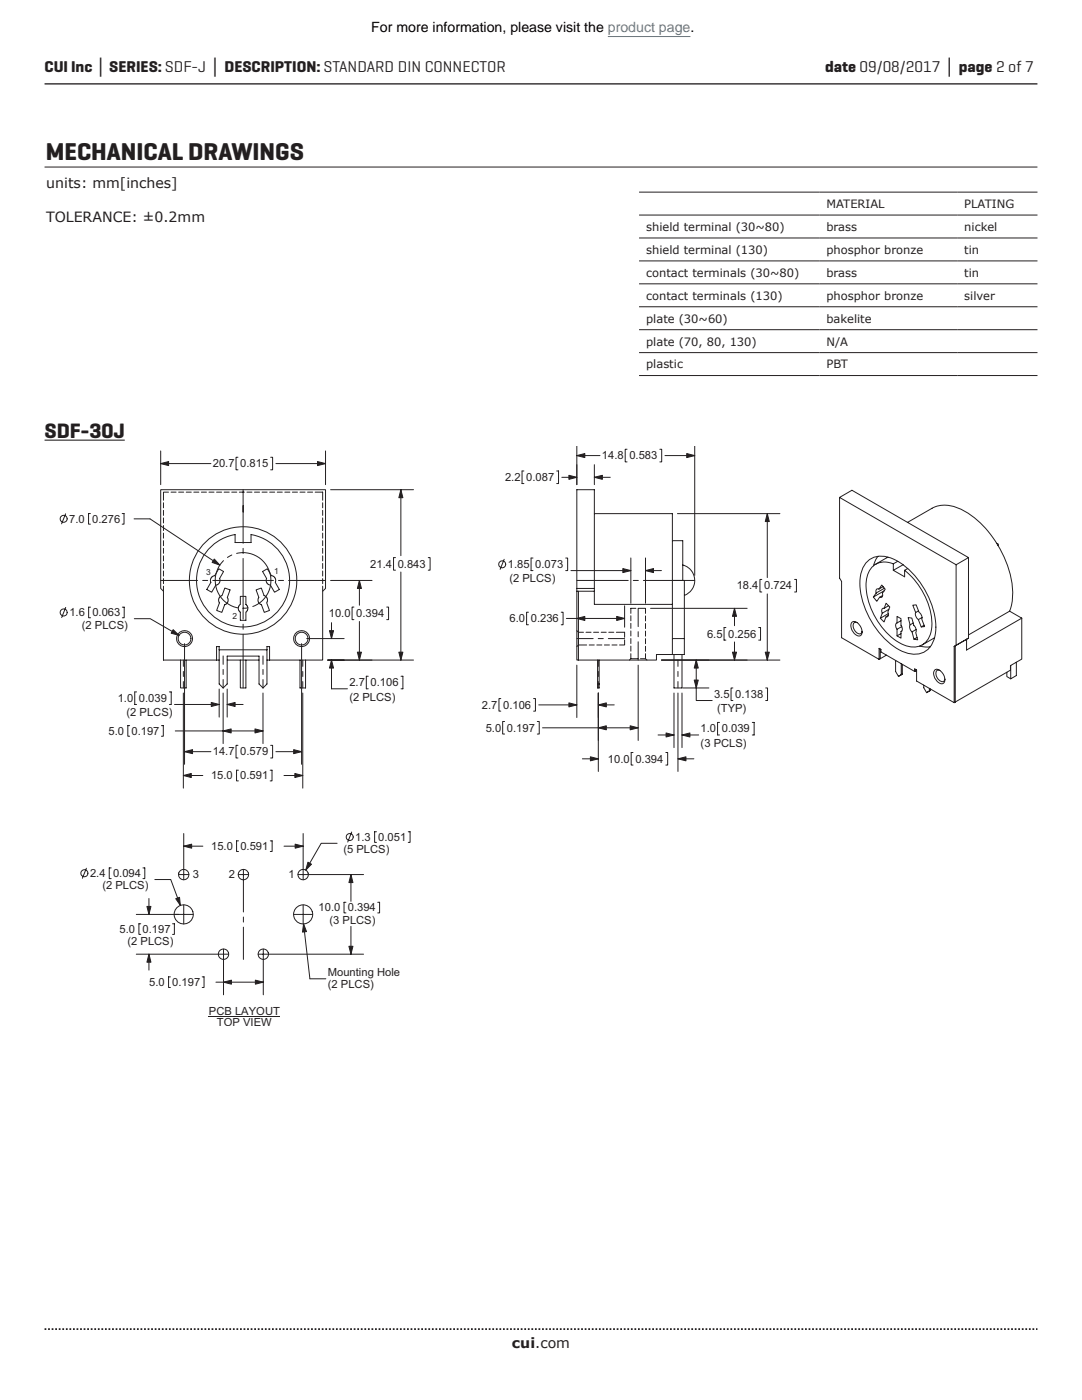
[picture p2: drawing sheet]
<svg xmlns="http://www.w3.org/2000/svg" width="216mm" height="279mm" viewBox="0 0 216 279" stroke-linecap="round" stroke-linejoin="round" font-family="sans-serif">
<path d="M8.9 265.3h198.1" fill="none" stroke="#231f20" stroke-width=".35" stroke-dasharray=".4 .4 .4 .4 .4 .4" stroke-dashoffset=".7" stroke-linecap="butt"/>
<path d="M8.9 16.7h198.1" fill="none" stroke="#231f20" stroke-width=".26"/>
<g fill="none" stroke="#231f20" stroke-width=".2">
<path d="M8.9 33.3h198.1M167.5 99.3v16.1l.4 .6v11.3l7.5 4.3M167.5 99.3l23.3 13.4M167.5 99.3l2.5-1.5 23.3 13.5M43.6 113.5l1 .6-.8 1.3v.9l-.3 .3-.5 .2-.8 1.4-.9-.6 .8-1.4-.1-.5 .1-.4 .3-.3 .4-.1zM44.9 117.4l1 .3-.5 1.5 .1 .9-.3 .4-.4 .2-.5 1.5-1.1-.4 .6-1.5-.2-.4 .1-.5 .2-.3 .4-.2zM48 119h1.1v1.6l.4 .7-.1 .5-.3 .4v1.6h-1.1v-1.6l-.4-.7v-.5l.4-.4zM50.1 106.7a9.3 9.3 0 0 1 6.2 14.2 9.3 9.3 0 0 1-15.5 .1 9.3 9.3 0 0 1 6.1-14.3v1.6h3.2v-1.6M52.4 114.1l1-.6 .8 1.4 .7 .4 .1 .4-.1 .5 .8 1.4-.9 .6-.8-1.4-.5-.2-.2-.3-.2-.3 .1-.5zM115.1 117.4v.6h3.5M115.1 118v13.7h.3M115.1 117.4h3.5"/>
<path d="M115.1 117.4v-19.7h3.5v22.9h15.6M115.4 118v13.7h15.6v-1.1h3.2v-10M118.6 102.5h15.6v18.1M134.2 107.9h2v7.9M134.2 115.8h2M136.2 112.8l1 .4 1 1 .4 1.1v1.2a3.2 3.2 0 0 1-2 2.3M136.2 115.8h.4v11.6M173.3 111.9a5.3 5.3 0 0 1 6.1 .3 16.6 16.6 0 0 1 7.3 13.6 4.5 4.5 0 0 1-4.5 4.8 11.5 11.5 0 0 1-7.7-5.6 13.8 13.8 0 0 1-2.6-10.9l.3-.9zM175 117.6h.4l.5-.8 .7 .8-.5 .8v.2a.45 .45 0 0 1-.1 .5 .45 .45 0 0 1-.5 .1l-.5 .8-.7-.9 .5-.8v-.3zM175.2 111l-.4 .7-.5 1.2M176.1 118.8l-.6 .4M176.2 117.1l-.8 .5"/>
<path d="M176.4 117.9l-2.1 1.2M176.5 117.4l-1.7 .9M177.2 111.2l-2.5 1.4M178.3 112.5a3.6 3.6 0 0 0-5.3 2.8 13.3 13.3 0 0 0 3.9 10.9 8 8 0 0 0 5.9 2.9 3.9 3.9 0 0 0 3.1-4 14.5 14.5 0 0 0-5.4-11.3M178.3 112.5v1.3M178.3 113.8l2.2 1.3v-1.3M179.1 112l-.8 .5M180.2 112.7l-1.9 1.1M181.1 104.2l4.9-2.8a6 6 0 0 1 5.9 .3 20.6 20.6 0 0 1 10.2 16.8 8.8 8.8 0 0 1-.6 3.5l-8.2 4.7M181.1 113.5l-.6 .3M190.8 112.7v16.1M193.3 111.3l-2.5 1.4"/>
<path d="M193.3 111.3v16.1M198.9 108.4l.3 .2v.3M199.2 108.6l-.2 .1M36 131.7v5.6h1.1v-5.6M43.2 131.7v-2.7h.5v7.5l.8 .8 .8-.8v-5.6h6.4v5.6l.8 .8 .8-.8v-7.5h.5v2.7M43.7 131.7h-11.1v-13.7l-.5-.6v-19.7h32.9v19.7l-.6 .6v13.7h-10.6M43.7 129.7h9.6M45.3 131.7h6.4M48 131.7v5.6h1.1v-5.6M52.2 120.7l-.6-.5-.1-.5 .2-.5-.6-1.5 1-.3 .6 1.5 .4 .2 .2 .3 .1 .5-.2 .4 .6 1.5-1.1 .4-.5-1.5M53.3 131.7h.5M59.9 131.7v5.6h1.1v-5.6"/>
<path d="M119.2 131.7v5.6h.4v-5.6M119.2 136.5h.4M134.2 127.4h2.4M134.5 130.6v6.7h1.6v-6.7M136.6 127.4v3.2h-2.4M170 124.2a1.24 1.24 0 0 1 1.7 .8 1.3 1.3 0 0 1-.1 1.9 1.96 1.96 0 0 1-1.6-2.7zM171 124.3l-.2-.1a.74 .74 0 0 0-.6 .5 .74 .74 0 0 0 .1 .7l.3 .5a.72 .72 0 0 0 .7 .6 .72 .72 0 0 0 .7-.5M175.4 131.6v-2.2l.4 .2v.5l6.7 3.9M175.6 129.5v2M175.6 131.5l-.2 .1M176.8 120.4l.7 .7-.3 1v.2a.49 .49 0 0 1 0 .6 .49 .49 0 0 1-.4 .2l-.4 1-.7-.7 .3-1v-.2a.5 .5 0 0 1 .4-.8zM176.9 130.8l-1.3 .7"/>
<path d="M177.2 122.8l-.4 .3M177.3 122.5l-1.6 .9M177.3 120.9l-.9 .5M177.4 121.6l-1.4 .8M178.7 131.8v2.2l.6 1M179 123l.8 .5v1.3a.84 .84 0 0 1 0 1.2v1.4l-.8-.5v-1.3l-.1-.2a.77 .77 0 0 1 .1-1.1zM179.8 123.9l-.8 .4M179.8 126.4l-.8 .5M179.8 132.4v2.3M179.8 134.7l-.5 .3M179.9 126h-.1M179.9 125.1l-.9 .5"/>
<path d="M180.1 132.6v1.9l-.3 .2M180.1 134.5l-.8 .5M181.2 123.3l.8 .1 .3 1.4 .5 .7-.1 .7 .4 1.5-.7-.1-.4-1.5-.5-.7 .1-.7zM182.1 120.8l.7-.1 .6 1.5 .5 .6v.8l.6 1.5h-.7l-.6-1.4-.5-.7v-.8zM182.2 124.3l-.6 .4M182.5 134v-.5l.4 .2v2.2l7.5 4.3M182.8 133.6v.3M182.8 133.9l-.3 .1M182.8 125.6l-.8 .5M182.9 133.8l-.1 .1M183 127.2l-.6 .4M183.3 121.9l-.6 .3"/>
<path d="M183.5 128.9l2.1 .2M184 123.2l-.8 .5M184.3 136.7v.6l.6 .9M184.4 124.8l-.6 .3M185.4 137.4v.5M185.4 137.9l-.5 .3M185.7 137.8l-.8 .4M185.7 137.5v.3M185.7 137.8l-.3 .1M186.5 127.3l-2.5 1.4M186.5 133.8a1.06 1.06 0 0 1 1.5 .4 1.41 1.41 0 0 1 .1 2.3 1.98 1.98 0 0 1-1.6-2.7zM187.5 133.8l-.2-.1a.74 .74 0 0 0-.6 .5 .74 .74 0 0 0 .2 .8l.2 .5a.73 .73 0 0 0 .7 .5 .73 .73 0 0 0 .7-.4v-.1"/>
<path d="M190.4 129v11.2M190.6 128.9v11.2M190.8 128.8l-.4 .2M192.9 127.6l-2.5 1.4M193.3 127.4l-2.5 1.4M193.3 127.4l-.4 .2M200.9 134.2v.8l.8 .5M201.5 122l2.4 1.4M202.8 132.2v2.6l-1.1 .7v-2.7M203.9 123.4v8.1l-2.3 1.3v.9l-11 6.4M203.9 123.4l-11 6.3v-2.1M190.6 140.1l-.2 .1"/>
<path d="M17.2 173.3l-.8 2M22.2 173.2h-.4v2.1h.4M28.5 173.2h.4v2.1h-.4M29.7 179.3v3.2M30.9 175.5h3.2l1.9 5.2M36.7 166.3v7.2M36.7 168.9h3.8M47.6 167.8h-.4v2.1h.4M48.6 175.6v6.4M53.9 167.8h.4v2.1h-.4M56.7 168.9h3.8M60.5 166.3v7.2"/>
<path d="M61.5 174.5h11M67.3 168.3h-3.2l-3.1 5.3M70 174.5v5.4M70.2 166l-.8 2M75.1 166h-.4v2.1h.4M81.5 166h.3v2.1h-.3M27.2 190.4h16.4M27.2 182.5h8.5M28.1 184.4h-.4v2.1h.4M29.7 190.4v3.2M34 195h-.4v2.1h.4M34.4 184.4h.4v2.1h-.4"/>
<path d="M40.3 195h.4v2.1h-.4M43.1 196h9.4M44.6 191.4v7.1M48.6 183v1M48.6 185v6.5M52.5 191.4v7.1M53.5 190.4h19M69 180.1h-.4v2.1h.4M70 184.9v5.5M75.4 180.1h.3v2.1h-.3"/>
<circle cx="48.5" cy="115.8" r="10.7"/>
<circle cx="36.8" cy="127.5" r="1.27"/>
<circle cx="36.8" cy="127.5" r="1.59"/>
<circle cx="60.2" cy="127.5" r="1.27"/>
<circle cx="60.2" cy="127.5" r="1.59"/>
<circle cx="16.8" cy="174.3" r=".71"/>
<circle cx="36.7" cy="174.5" r="1.03"/>
<circle cx="48.6" cy="174.5" r="1.04"/>
<circle cx="60.5" cy="174.5" r="1.04"/>
<circle cx="69.8" cy="167" r=".7"/>
<circle cx="36.7" cy="182.5" r="1.91"/>
<circle cx="44.6" cy="190.4" r="1.04"/>
<circle cx="52.5" cy="190.4" r="1.03"/>
<circle cx="60.5" cy="182.5" r="1.9"/>
</g>
<path d="M8.9 87.8h16" fill="none" stroke="#231f20" stroke-width=".21"/>
<path d="M29.7 190.4l.4 1.6h-.8z" fill="#231f20"/>
<path d="M29.7 190.4l.4 1.6h-.8z" fill="none" stroke="#231f20" stroke-width=".2"/>
<path d="M29.3 180.9h.8l-.4 1.6z" fill="#231f20"/>
<path d="M29.3 180.9h.8l-.4 1.6z" fill="none" stroke="#231f20" stroke-width=".2"/>
<path d="M69.6 188.8h.8l-.4 1.6z" fill="#231f20"/>
<path d="M69.6 188.8h.8l-.4 1.6z" fill="none" stroke="#231f20" stroke-width=".2"/>
<path d="M70 174.5l.4 1.6h-.8z" fill="#231f20"/>
<path d="M70 174.5l.4 1.6h-.8z" fill="none" stroke="#231f20" stroke-width=".2"/>
<path d="M36.7 168.9l1.5-.4v.8z" fill="#231f20"/>
<path d="M36.7 168.9l1.5-.4v.8z" fill="none" stroke="#231f20" stroke-width=".2"/>
<path d="M58.9 168.5l1.6 .4-1.6 .4z" fill="#231f20"/>
<path d="M58.9 168.5l1.6 .4-1.6 .4z" fill="none" stroke="#231f20" stroke-width=".2"/>
<path d="M35.1 179.3l.7-.2 .2 1.6z" fill="#231f20"/>
<path d="M35.1 179.3l.7-.2 .2 1.6z" fill="none" stroke="#231f20" stroke-width=".2"/>
<path d="M61.4 172.1l.8 .4-1.2 1.1z" fill="#231f20"/>
<path d="M61.4 172.1l.8 .4-1.2 1.1z" fill="none" stroke="#231f20" stroke-width=".2"/>
<path d="M51 195.6l1.5 .4-1.5 .4z" fill="#231f20"/>
<path d="M51 195.6l1.5 .4-1.5 .4z" fill="none" stroke="#231f20" stroke-width=".2"/>
<path d="M44.6 196l1.6-.4v.8z" fill="#231f20"/>
<g fill="none" stroke="#231f20" stroke-width=".2">
<path d="M33.6 98.2h-1v1.6M34.1 98.2h1M35.6 98.2h1.1M37.2 98.2h1M38.7 98.2h1M40.2 98.2h1M41.7 98.2h1M43.2 98.2h1M44.7 98.2h1M46.2 98.2h1M47.8 98.2h1M48.5 97.7v10.7"/>
<path d="M49.3 98.2h1M50.8 98.2h1M52.3 98.2h1M53.8 98.2h1M55.3 98.2h1M56.8 98.2h1M58.3 98.2h1.1M59.9 98.2h1M61.4 98.2h1M62.9 98.2h1.5v1.6M13.1 102.5l-.8 2M18 102.5h-.3v2.1h.3"/>
<path d="M24.4 102.5h.3v2.1h-.3M26.7 103.5h3.2l14 9.3M32.1 115.8h7.3M32.6 100.3v1M32.6 101.9v1M32.6 103.4v1M32.6 104.9v1M32.6 106.4v1M32.6 107.9v1M32.6 109.4v1M32.6 110.9v1M32.6 112.4v1.1"/>
<path d="M32.6 114v1M32.6 115.5v1M32.6 117v1M40.4 115.8h1M42.5 115.8h12.1M44.6 111.9a5.6 5.6 0 0 0 2.9 9.4M46.3 110.8l-.9 .5M47.2 110.4a5.5 5.5 0 0 1 6.6 3.8 5.5 5.5 0 0 1-3.4 6.8M48.5 109.4v1M48.5 111.5v12.1M55.6 115.8h1M57.6 115.8h7.4"/>
<path d="M64.4 100.3v1M64.4 101.9v1M64.4 103.4v1M64.4 104.9v1M64.4 106.4v1M64.4 107.9v1M64.4 109.4v1M64.4 110.9v1M64.4 112.4v1.1M64.4 114v1M64.4 115.5v1M64.4 117v1"/>
<path d="M66 115.8h8.2M71.7 115.8v5M36.6 131.7v1.3M36.6 134v1M36.6 136v1.3M36.6 138.3v19M44.5 130.9v1.7M44.5 133.6v1M44.5 135.6v1.7M44.5 138.3v10.1M48.5 124.6v1M48.5 126.6v10.7"/>
<path d="M49.5 121.3l-1 .1M52.5 138.3v10.1M52.5 130.9v1.7M52.5 133.6v1M52.5 135.6v1.7M60.4 138.3v19M60.4 131.7v1.3M60.4 134v1M60.4 136v1.3M65.4 131.7h8.8M70.6 121.2h-.3v2.5h.3M71.7 124v7.7"/>
<path d="M77.2 121.2h.3v2.5h-.3M25.9 144.8h-.4v2.1h.4M32.2 144.8h.4v2.1h-.4M35 145.9h17.5M36.6 154.8h3.9M47.6 153.7h-.4v2.1h.4M53.9 153.7h.4v2.1h-.4M56.7 154.8h3.7M44.6 196l1.6-.4v.8z"/>
<circle cx="12.7" cy="103.5" r=".7"/>
</g>
<path d="M71.3 130.2h.8l-.4 1.5z" fill="#231f20"/>
<path d="M71.3 130.2h.8l-.4 1.5z" fill="none" stroke="#231f20" stroke-width=".2"/>
<path d="M71.7 115.8l.4 1.6h-.8z" fill="#231f20"/>
<path d="M71.7 115.8l.4 1.6h-.8z" fill="none" stroke="#231f20" stroke-width=".2"/>
<path d="M44.5 145.9l1.6-.4v.8z" fill="#231f20"/>
<path d="M44.5 145.9l1.6-.4v.8z" fill="none" stroke="#231f20" stroke-width=".2"/>
<path d="M50.9 145.5l1.6 .4-1.6 .4z" fill="#231f20"/>
<path d="M50.9 145.5l1.6 .4-1.6 .4z" fill="none" stroke="#231f20" stroke-width=".2"/>
<path d="M36.6 154.8l1.6-.4v.8z" fill="#231f20"/>
<path d="M36.6 154.8l1.6-.4v.8z" fill="none" stroke="#231f20" stroke-width=".2"/>
<path d="M58.8 154.4l1.6 .4-1.6 .4z" fill="#231f20"/>
<path d="M58.8 154.4l1.6 .4-1.6 .4z" fill="none" stroke="#231f20" stroke-width=".2"/>
<path d="M42.8 111.6l1.1 1.2-1.6-.6z" fill="#231f20"/>
<g fill="none" stroke="#231f20" stroke-width=".2">
<path d="M115.1 89.1v7.6M115.1 90.9h4.6M125.1 89.7h-.3v2.5h.3M131.7 89.7h.3v2.5h-.3M132.7 90.9h5.9M138.6 89.1v25.7M42.8 111.6l1.1 1.2-1.6-.6zM115.1 115.8h10.3M126.4 115.8h1M128.4 115.8h10.2M99.9 139.4h-.3v2.5h.3M106.5 139.4h.3v2.5h-.3"/>
<path d="M115.1 132.7v10.5M115.1 125.9l.3 .3M115.1 127.4h3.3M115.4 127.7v1h1.7M115.4 128.7l-.3 .3M116.4 126.2h-1v1M116.9 126.2h1M117.6 128.7h1M118.4 126.2h1.1M119.1 128.7h1M119.4 127.4h1M119.4 138.3v15.7"/>
<path d="M119.4 131.7v1.3M119.4 134v1M119.4 136v1.3M120 126.2h1M120.6 128.7h1M121.4 127.4h3.2M121.5 126.2h1M122.1 128.7h1M123 126.2h1.6v1M124.6 127.7v1h-1M125.9 130.5v1h1.4M125.9 122.9v1"/>
<path d="M125.9 124.4v1M125.9 125.9v1M125.9 127.4v1M125.9 128.9v1M125.9 131.5l-.3 .2M126.9 121.4h-1v1M127.3 121.4v3.7M127.3 126.1v1M127.3 128.1v3.6M127.3 132.7v15.1M127.4 121.4h1.4v1M128.8 130.5v1h-1"/>
<path d="M128.8 122.9v1M128.8 124.4v1M128.8 125.9v1.1M128.8 127.5v1M128.8 129v1M128.8 131.5l.3 .2M132 131.7h9.4M135.3 138.3v15.7M135.3 131.7v1.3M135.3 134v1M135.3 136v1.3M136.3 137.3h5.1"/>
<path d="M138.9 131.7v8.1h3.2M146.2 137.3h-.3v2.5h.3M152.8 137.3h.4v2.5h-.4M100.7 144h-.4v2.5h.4M107.2 144h.4v2.5h-.4M107.5 140.7h7.6M108.3 145.3h19M116.2 151.4h3.2M119.4 140.7h3.2M126.3 150.2h-.4v2.5h.4M132.9 150.2h.3v2.5h-.3M135.3 151.4h3.2"/>
</g>
<path d="M117.8 151l1.6 .4-1.6 .4z" fill="#231f20"/>
<path d="M117.8 151l1.6 .4-1.6 .4z" fill="none" stroke="#231f20" stroke-width=".2"/>
<path d="M135.3 151.4l1.6-.4v.8z" fill="#231f20"/>
<path d="M135.3 151.4l1.6-.4v.8z" fill="none" stroke="#231f20" stroke-width=".2"/>
<path d="M138.5 135.7h.8l-.4 1.6z" fill="#231f20"/>
<path d="M138.5 135.7h.8l-.4 1.6z" fill="none" stroke="#231f20" stroke-width=".2"/>
<path d="M138.9 131.7l.4 1.6h-.8z" fill="#231f20"/>
<path d="M138.9 131.7l.4 1.6h-.8z" fill="none" stroke="#231f20" stroke-width=".2"/>
<path d="M137 90.5l1.6 .4-1.6 .4z" fill="#231f20"/>
<path d="M137 90.5l1.6 .4-1.6 .4z" fill="none" stroke="#231f20" stroke-width=".2"/>
<path d="M115.1 90.9l1.6-.4v.8z" fill="#231f20"/>
<path d="M115.1 90.9l1.6-.4v.8z" fill="none" stroke="#231f20" stroke-width=".2"/>
<path d="M113.5 140.3l1.6 .4-1.6 .4z" fill="#231f20"/>
<path d="M113.5 140.3l1.6 .4-1.6 .4z" fill="none" stroke="#231f20" stroke-width=".2"/>
<path d="M119.4 140.7l1.6-.4v.8z" fill="#231f20"/>
<path d="M119.4 140.7l1.6-.4v.8z" fill="none" stroke="#231f20" stroke-width=".2"/>
<path d="M119.4 145.3l1.6-.5v.9z" fill="#231f20"/>
<path d="M119.4 145.3l1.6-.5v.9z" fill="none" stroke="#231f20" stroke-width=".2"/>
<path d="M125.7 144.8l1.6 .5-1.6 .4z" fill="#231f20"/>
<g fill="none" stroke="#231f20" stroke-width=".2">
<path d="M125.7 144.8l1.6 .5-1.6 .4zM35.6 174.5h2.1M36.7 173.5v2.1M47.5 174.5h2.1M48.6 173.5v2.1M59.4 174.5h2.1M60.5 173.5v2.1M34.7 182.5h3.9M36.7 180.6v3.8M43.6 190.4h2M44.6 189.4v2.1M51.5 190.4h2.1"/>
<path d="M52.5 189.4v2.1M58.6 182.5h3.8M60.5 180.6v3.8M60.6 184.4l1.2 10.9h3.2M41.7 202.9h14.2"/>
</g>
<path d="M60.6 184.4l.6 1.5-.8 .1z" fill="#231f20"/>
<g fill="none" stroke="#231f20" stroke-width=".2">
<path d="M32.1 92.5h10M32.1 90v6.7M47.5 91.3h-.4v2.5h.4M54 91.3h.4v2.5h-.4M55.1 92.5h9.9M65 90v6.7M66 97.7h16.5M80 97.7v13.2M78.9 111.3h-.4v2.5h.4M80 114.2v17.5M85.5 111.3h.3v2.5h-.3M13.1 121.2l-.8 2"/>
<path d="M18.1 121.2h-.4v2.1h.4M24.4 121.2h.4v2.1h-.4M26.8 123.5h3.2l5.7 3.3M27.3 138.1h-.4v2.5h.4M33.8 138.1h.4v2.5h-.4M36.8 128.5v24M43.7 137.5v5.6M45.3 137.5v5.6M60.2 128.5v24M61.2 127.4h7.5M65.4 131.7h17.1M66.1 131.7v5.8h3.2"/>
<path d="M66.1 124.3v3.1M73.5 135h-.4v2.5h.4M80 135h.4v2.5h-.4M34.8 140.6h8.9M36.8 150h5.3M45.3 140.6h3.2M47.5 148.7h-.4v2.6h.4M54 148.7h.4v2.6h-.4M55.1 150h5.1M60.6 184.4l.6 1.5-.8 .1z"/>
<circle cx="12.7" cy="122.2" r=".7"/>
</g>
<path d="M32.1 92.5l1.5-.4v.8z" fill="#231f20"/>
<path d="M32.1 92.5l1.5-.4v.8z" fill="none" stroke="#231f20" stroke-width=".2"/>
<path d="M63.4 92.1l1.6 .4-1.6 .4z" fill="#231f20"/>
<path d="M63.4 92.1l1.6 .4-1.6 .4z" fill="none" stroke="#231f20" stroke-width=".2"/>
<path d="M80 97.7l.4 1.6h-.8z" fill="#231f20"/>
<path d="M80 97.7l.4 1.6h-.8z" fill="none" stroke="#231f20" stroke-width=".2"/>
<path d="M79.6 130.2h.8l-.4 1.5z" fill="#231f20"/>
<path d="M79.6 130.2h.8l-.4 1.5z" fill="none" stroke="#231f20" stroke-width=".2"/>
<path d="M65.7 125.9h.9l-.5 1.5z" fill="#231f20"/>
<path d="M65.7 125.9h.9l-.5 1.5z" fill="none" stroke="#231f20" stroke-width=".2"/>
<path d="M66.1 131.7l.5 1.6h-.9z" fill="#231f20"/>
<path d="M66.1 131.7l.5 1.6h-.9z" fill="none" stroke="#231f20" stroke-width=".2"/>
<path d="M45.3 140.6l1.6-.4v.8z" fill="#231f20"/>
<path d="M45.3 140.6l1.6-.4v.8z" fill="none" stroke="#231f20" stroke-width=".2"/>
<path d="M42.2 140.2l1.5 .4-1.5 .4z" fill="#231f20"/>
<path d="M42.2 140.2l1.5 .4-1.5 .4z" fill="none" stroke="#231f20" stroke-width=".2"/>
<path d="M36.8 150l1.6-.4v.8z" fill="#231f20"/>
<path d="M36.8 150l1.6-.4v.8z" fill="none" stroke="#231f20" stroke-width=".2"/>
<path d="M58.6 149.6l1.6 .4-1.6 .4z" fill="#231f20"/>
<path d="M58.6 149.6l1.6 .4-1.6 .4z" fill="none" stroke="#231f20" stroke-width=".2"/>
<path d="M34.6 125.7l1.1 1.1-1.6-.4z" fill="#231f20"/>
<g fill="none" stroke="#231f20" stroke-width=".2">
<path d="M104.5 94h-.3v2.5h.3M111.1 94h.3v2.5h-.3M112.1 95.3h3M115.1 92.7v4M118.6 95.3h3.2M118.6 92.7v4M100.6 111.6l-.8 2M106.4 111.4h-.4v2.5h.4M112.9 111.4h.4v2.5h-.4M113.9 113.9h12M125.9 111.4v9M128.8 113.9h3.2"/>
<path d="M128.8 111.4v9M135.2 102.5h20.4M152 115.6h-.4v2.5h.4M153.1 102.5v12.8M153.1 118.5v13.2M158.6 115.6h.3v2.5h-.3M34.6 125.7l1.1 1.1-1.6-.4zM105.4 122.2h-.3v2.5h.3M112 122.2h.4v2.5h-.4M113 123.4h11.6M124.6 120.9v4.3M129.8 121.4h19.3"/>
<path d="M132 131.7h23.6M134.5 138.3v10.9M136.1 138.3v10.9M144.8 125.2h-.3v2.5h.3M146.6 121.4v3.5M146.6 128.1v3.6M151.4 125.2h.4v2.5h-.4M131.3 146.7h3.2M136.1 146.7h3.3M143.6 144.2h-.4v2.5h.4M150.1 144.2h.4v2.5h-.4"/>
<circle cx="100.2" cy="112.6" r=".7"/>
</g>
<path d="M152.7 130.2h.8l-.4 1.5z" fill="#231f20"/>
<path d="M152.7 130.2h.8l-.4 1.5z" fill="none" stroke="#231f20" stroke-width=".2"/>
<path d="M153.1 102.5l.4 1.6h-.8z" fill="#231f20"/>
<path d="M153.1 102.5l.4 1.6h-.8z" fill="none" stroke="#231f20" stroke-width=".2"/>
<path d="M118.6 95.3l1.6-.4v.8z" fill="#231f20"/>
<path d="M118.6 95.3l1.6-.4v.8z" fill="none" stroke="#231f20" stroke-width=".2"/>
<path d="M113.5 94.9l1.6 .4-1.6 .4z" fill="#231f20"/>
<path d="M113.5 94.9l1.6 .4-1.6 .4z" fill="none" stroke="#231f20" stroke-width=".2"/>
<path d="M132.9 146.3l1.6 .4-1.6 .4z" fill="#231f20"/>
<path d="M132.9 146.3l1.6 .4-1.6 .4z" fill="none" stroke="#231f20" stroke-width=".2"/>
<path d="M136.1 146.7l1.6-.4v.8z" fill="#231f20"/>
<path d="M136.1 146.7l1.6-.4v.8z" fill="none" stroke="#231f20" stroke-width=".2"/>
<path d="M146.6 121.4l.4 1.6h-.8z" fill="#231f20"/>
<path d="M146.6 121.4l.4 1.6h-.8z" fill="none" stroke="#231f20" stroke-width=".2"/>
<path d="M146.2 130.2h.8l-.4 1.5z" fill="#231f20"/>
<path d="M146.2 130.2h.8l-.4 1.5z" fill="none" stroke="#231f20" stroke-width=".2"/>
<path d="M124.3 113.5l1.6 .4-1.6 .4z" fill="#231f20"/>
<path d="M124.3 113.5l1.6 .4-1.6 .4z" fill="none" stroke="#231f20" stroke-width=".2"/>
<path d="M128.8 113.9l1.6-.4v.8z" fill="#231f20"/>
<path d="M128.8 113.9l1.6-.4v.8z" fill="none" stroke="#231f20" stroke-width=".2"/>
<path d="M115.1 123.4l1.6-.4v.8z" fill="#231f20"/>
<path d="M115.1 123.4l1.6-.4v.8z" fill="none" stroke="#231f20" stroke-width=".2"/>
<path d="M123.1 123l1.5 .4-1.5 .4z" fill="#231f20"/>
<path d="M127.5 38.3h79.5M127.5 42.9h79.5M127.5 47.5h79.5M127.5 52.1h79.5M127.5 56.6h79.5M127.5 61.2h79.5M127.5 65.8h79.5M127.5 70.4h79.5M127.5 74.9h79.5M123.1 123l1.5 .4-1.5 .4z" fill="none" stroke="#231f20" stroke-width=".2"/>
<path d="M121.3 7.3h16.5" fill="none" stroke="#4582a4" stroke-width=".2"/>
<text font-size="4.9" fill="#231f20" x="9.1" y="31.9">MECHANICAL DRAWINGS</text>
<text font-size="4.2" fill="#231f20" x="8.9" y="87.4">SDF-30J</text>
<g font-size="3.2" fill="#231f20">
<text x="8.9" y="14.3">CUI Inc │ SERIES: SDF-J │ DESCRIPTION: STANDARD DIN CONNECTOR</text>
<text x="164.6" y="14.3">date 09/08/2017 │ page 2 of 7</text>
</g>
<text font-size="2.8" x="74.1" y="6.4">For more information, please visit the product page.</text>
<g font-size="2.8" fill="#231f20">
<text x="9.2" y="37.5">units: mm[inches]</text>
<text x="9.2" y="44.2">TOLERANCE: ±0.2mm</text>
<text x="102.2" y="269">cui.com</text>
</g>
<g font-size="2.3" fill="#231f20">
<text x="164.9" y="41.5">MATERIAL</text>
<text x="192.4" y="41.5">PLATING</text>
<text x="128.9" y="46.1">shield terminal (30~80)</text>
<text x="164.9" y="46.1">brass</text>
<text x="192.4" y="46.1">nickel</text>
<text x="128.9" y="50.7">shield terminal (130)</text>
<text x="164.9" y="50.7">phosphor bronze</text>
<text x="192.4" y="50.7">tin</text>
<text x="128.9" y="55.2">contact terminals (30~80)</text>
<text x="128.9" y="59.8">contact terminals (130)</text>
<text x="164.9" y="55.2">brass</text>
<text x="164.9" y="59.8">phosphor bronze</text>
<text x="192.4" y="55.2">tin</text>
<text x="192.4" y="59.8">silver</text>
<text x="128.9" y="64.4">plate (30~60)</text>
<text x="164.9" y="64.4">bakelite</text>
<text x="128.9" y="69">plate (70, 80, 130)</text>
<text x="164.9" y="69">N/A</text>
<text x="128.9" y="73.5">plastic</text>
<text x="164.9" y="73.5">PBT</text>
</g>
<g font-size="2.2" fill="#231f20">
<text x="42.5" y="93.3">20.7 0.815</text>
<text x="100.8" y="96">2.2</text>
<text x="105" y="96">0.087</text>
<text x="120.1" y="91.7">14.8</text>
<text x="125.6" y="91.7">0.583</text>
<text x="13.8" y="104.3">7.0</text>
<text x="18.4" y="104.3">0.276</text>
<text x="73.9" y="113.3">21.4</text>
<text x="79.4" y="113.3">0.843</text>
<text x="101.3" y="113.4">1.85</text>
<text x="106.8" y="113.4">0.073</text>
<text x="101.6" y="116.2">(2 PLCS)</text>
<text x="147" y="117.6">18.4</text>
<text x="152.5" y="117.6">0.724</text>
<text x="13.8" y="123">1.6 0.063</text>
<text x="16.3" y="125.5">(2 PLCS)</text>
<text x="65.6" y="123.2">10.0</text>
<text x="71.1" y="123.2">0.394</text>
<text x="101.7" y="124.2">6.0</text>
<text x="105.9" y="124.2">0.236</text>
<text x="141.1" y="127.2">6.5</text>
<text x="145.3" y="127.2">0.256</text>
<text x="69.7" y="137">2.7</text>
<text x="73.9" y="137">0.106</text>
<text x="23.5" y="140.1">1.0</text>
<text x="25.2" y="143">(2 PLCS)</text>
<text x="27.7" y="140.1">0.039</text>
<text x="69.7" y="139.8">(2 PLCS)</text>
<text x="96.2" y="141.4">2.7</text>
<text x="100.4" y="141.4">0.106</text>
<text x="142.5" y="139.3">3.5</text>
<text x="143.1" y="142.2">(TYP)</text>
<text x="146.7" y="139.3">0.138</text>
<text x="21.7" y="146.6">5.0 0.197</text>
<text x="96.9" y="146">5.0</text>
<text x="101.1" y="146">0.197</text>
<text x="139.8" y="149.1">(3 PCLS)</text>
<text x="139.8" y="146.2">1.0</text>
<text x="144" y="146.2">0.039</text>
<text x="42.1" y="155.5">15.0</text>
<text x="42.5" y="150.8">14.7</text>
<text x="47.9" y="155.5">0.591</text>
<text x="47.9" y="150.8">0.579</text>
<text x="121.3" y="152.2">10.0</text>
<text x="126.8" y="152.2">0.394</text>
<text x="70.9" y="167.8">1.3 0.051</text>
<text x="42.1" y="169.6">15.0</text>
<text x="48" y="169.6">0.591</text>
<text x="68.5" y="170.3">(5 PLCS)</text>
<text x="18" y="175">2.4 0.094</text>
<text x="20.4" y="177.5">(2 PLCS)</text>
<text x="38.5" y="175.2">3</text>
<text x="45.6" y="175.2">2</text>
<text x="57.6" y="175.2">1</text>
<text x="63.6" y="181.9">10.0</text>
<text x="65.7" y="184.4">(3 PLCS)</text>
<text x="69.4" y="181.9">0.394</text>
<text x="23.9" y="186.2">5.0 0.197</text>
<text x="25.4" y="188.6">(2 PLCS)</text>
<text x="29.8" y="196.8">5.0 0.197</text>
<text x="65.4" y="194.8">Mounting Hole</text>
<text x="65.4" y="197.1">(2 PLCS)</text>
<text x="41.7" y="202.6">PCB LAYOUT</text>
<text x="43.3" y="204.8">TOP VIEW</text>
</g>
<g font-size="1.7" fill="#231f20">
<text x="41.1" y="114.7">3</text>
<text x="54.7" y="114.6">1</text>
<text x="46.4" y="123.5">2</text>
</g>
</svg>
